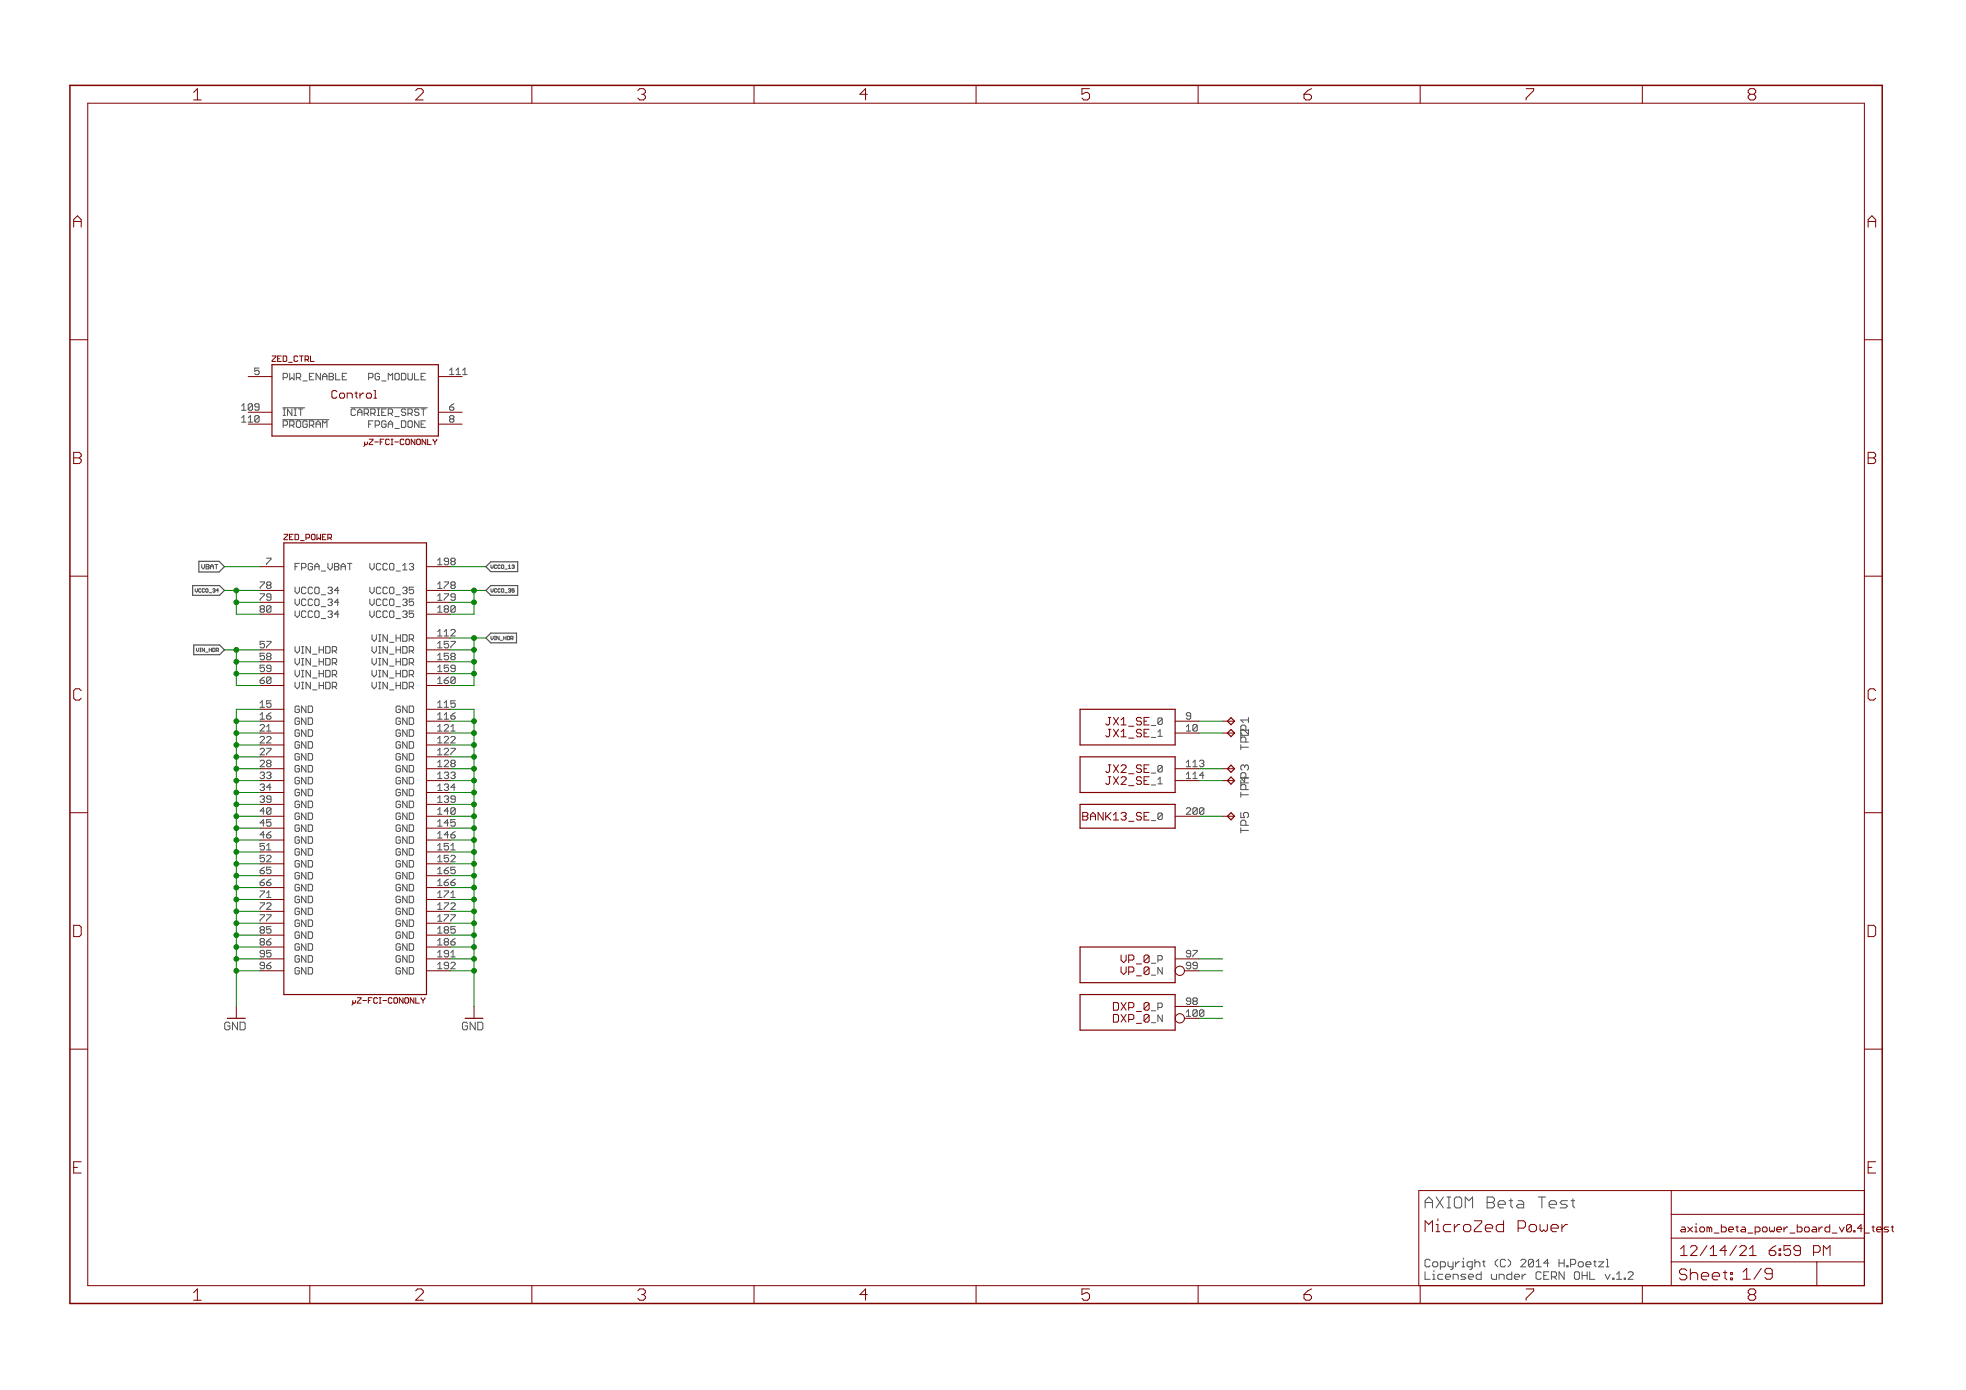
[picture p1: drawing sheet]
<svg xmlns="http://www.w3.org/2000/svg" width="420mm" height="297mm" viewBox="0 0 420 297" stroke-linecap="round" stroke-linejoin="round" font-family="sans-serif">
<path d="M73.2 79.8h.9M79.5 79.8h-.7v1.4M60.5 87.1h4.6M60.5 89.7h9.8M73.2 81.2h.9M75 87.1h16.3M75.3 87.4l-.3 .2v1l.3 .2M78.8 80.7h.7M78.8 90.6h.4M79.7 89.9h-.9v1.4M74.3 120.4h.9M348.2 271.8h.5l.3 .2v.3l-1.1 1.1h1.1" fill="none" stroke="#505050" stroke-width=".21"/>
<path d="M42.5 120h4.3l1.2 1.1-1.2 1.1h-4.3zM41.2 125.1h5.7l1.1 1.1-1.1 1h-5.7zM41.4 137.8h5.5l1.1 1.1-1.1 1h-5.5zM103.8 126.2l1.1-1.1h5.7v2.1h-5.7zM103.8 121.1l1.1-1h5.7v2.1h-5.7zM104.9 135.3h5.5v2.1h-5.5l-1.1-1.1z" fill="none" stroke="#505050" stroke-width=".25"/>
<path d="M58.1 77.9h35.6v15.3h-35.6zM60.7 116h30.4v96.5h-30.4zM230.8 151.6h20.3v7.6h-20.3zM263.1 153.4l.7 .7-.7 .8-.8-.8zM263.1 155.9l.7 .8-.7 .7-.8-.7zM230.8 161.7h20.3v7.7h-20.3zM230.8 171.9h20.3v5.1h-20.3zM263.1 163.5l.7 .8-.7 .7-.8-.7zM263.1 166.1l.7 .7-.7 .8-.8-.8zM263.1 173.7l.7 .7-.7 .8-.8-.8zM230.8 212.5h20.3v7.6h-20.3zM230.8 202.4h20.3v7.6h-20.3z" fill="none" stroke="#800000" stroke-width=".25"/>
<g fill="none" stroke="#800000" stroke-width=".21">
<path d="M66.2 18.2v3.9M113.7 18.2v3.9M161.1 18.2v3.9M208.6 18.2v3.9M256.1 18.2v3.9M303.5 18.2v3.9M351 18.2v3.9M18.8 22.1h379.6v252.6h-379.6zM14.9 72.6h3.9M398.4 72.6h3.9M53 88.1h5.1M53 80.5h5.1"/>
<path d="M53 90.6h5.1M77.9 94.4v.8l-.2 .2M77.9 94.8l.2 .2M93.7 88.1h5.1M93.7 80.5h5.1M93.7 90.6h5.1M14.9 123.1h3.9M55.6 126.2h5.1M55.6 128.7h5.1M55.6 131.3h5.1M55.6 121.1h5.1M55.6 138.9h5.1"/>
<path d="M91.1 126.2h5.1M91.1 128.7h5.1M91.1 131.3h5.1M91.1 121.1h5.1M91.1 138.9h5.1M91.1 136.3h5.1M398.4 123.1h3.9M55.6 151.6h5.1M55.6 154.1h5.1M55.6 156.7h5.1M55.6 159.2h5.1M55.6 141.4h5.1"/>
<path d="M55.6 144h5.1M55.6 146.5h5.1M91.1 151.6h5.1M91.1 154.1h5.1M91.1 156.7h5.1M91.1 159.2h5.1M91.1 141.4h5.1M91.1 144h5.1M91.1 146.5h5.1M251.1 154.1h5.1M251.1 156.7h5.1M261.3 154.1h2.5"/>
<path d="M261.3 156.7h2.5M14.9 173.7h3.9M55.6 161.7h5.1M55.6 164.3h5.1M55.6 166.8h5.1M55.6 169.4h5.1M55.6 171.9h5.1M55.6 174.4h5.1M55.6 177h5.1M55.6 179.5h5.1M91.1 161.7h5.1M91.1 164.3h5.1"/>
<path d="M91.1 166.8h5.1M91.1 169.4h5.1M91.1 171.9h5.1M91.1 174.4h5.1M91.1 177h5.1M91.1 179.5h5.1M231.4 174.4h.8M232.2 173.6h-.8v1.6h.8M251.1 164.3h5.1M251.1 166.8h5.1M251.1 174.4h5.1M261.3 164.3h2.5"/>
<path d="M261.3 166.8h2.5M261.3 174.4h2.5M398.4 173.7h3.9M55.6 182.1h5.1M55.6 184.6h5.1M55.6 187.1h5.1M55.6 189.7h5.1M55.6 192.2h5.1M55.6 194.8h5.1M55.6 197.3h5.1M55.6 199.8h5.1M91.1 182.1h5.1"/>
<path d="M91.1 184.6h5.1M91.1 187.1h5.1M91.1 189.7h5.1M91.1 192.2h5.1M91.1 194.8h5.1M91.1 197.3h5.1M91.1 199.8h5.1M50.5 215.1v2.5M55.6 202.4h5.1M55.6 204.9h5.1M55.6 207.5h5.1M75.4 213.8v.8l-.2 .2"/>
<path d="M75.4 214.2l.2 .2M91.1 202.4h5.1M91.1 204.9h5.1M91.1 207.5h5.1M101.3 215.1v2.5M251.1 204.9h5.1M251.1 215.1h5.1M14.9 224.2h3.9M398.4 224.2h3.9M357.2 254.4v20.3M357.2 259.5h41.2M398.4 254.4h-95.2v20.3"/>
<path d="M66.2 274.7v3.9M113.7 274.7v3.9M161.1 274.7v3.9M208.6 274.7v3.9M256.1 274.7v3.9M303.5 274.7v3.9M351 274.7v3.9M357.2 269.7h41.2M357.2 264.6h41.2M388.3 269.7v5"/>
<circle cx="252.1" cy="207.5" r=".99"/>
<circle cx="252.1" cy="217.6" r=".99"/>
</g>
<path d="M14.9 18.2h387.4v260.4h-387.4z" fill="none" stroke="#800000" stroke-width=".32"/>
<g fill="none" stroke="#008000" stroke-width=".21">
<path d="M48 126.2h7.6M48 138.9h7.6M48 121.1h7.6M50.5 126.2v5.1h5.1M50.5 128.7h5.1M50.5 138.9v7.6h5.1M96.2 128.7h5.1M96.2 126.2h7.6M96.2 136.3h7.6M96.2 138.9h5.1M96.2 121.1h7.6M101.3 126.2v5.1h-5.1"/>
<path d="M101.3 136.3v10.2h-5.1M50.5 141.4h5.1M50.5 144h5.1M50.5 154.1h5.1M50.5 156.7h5.1M50.5 159.2h5.1M55.6 151.6h-5.1v63.5M96.2 151.6h5.1v63.5M96.2 141.4h5.1M96.2 144h5.1M96.2 154.1h5.1M96.2 156.7h5.1"/>
<path d="M96.2 159.2h5.1M256.2 154.1h5.1M256.2 156.7h5.1M50.5 161.7h5.1M50.5 164.3h5.1M50.5 166.8h5.1M50.5 169.4h5.1M50.5 171.9h5.1M50.5 174.4h5.1M50.5 177h5.1M50.5 179.5h5.1M96.2 161.7h5.1"/>
<path d="M96.2 164.3h5.1M96.2 166.8h5.1M96.2 169.4h5.1M96.2 171.9h5.1M96.2 174.4h5.1M96.2 177h5.1M96.2 179.5h5.1M256.2 164.3h5.1M256.2 166.8h5.1M256.2 174.4h5.1M50.5 182.1h5.1M50.5 184.6h5.1"/>
<path d="M50.5 187.1h5.1M50.5 189.7h5.1M50.5 192.2h5.1M50.5 194.8h5.1M50.5 197.3h5.1M50.5 199.8h5.1M96.2 182.1h5.1M96.2 184.6h5.1M96.2 187.1h5.1M96.2 189.7h5.1M96.2 192.2h5.1M96.2 194.8h5.1"/>
<path d="M96.2 197.3h5.1M96.2 199.8h5.1M50.5 202.4h5.1M50.5 204.9h5.1M50.5 207.5h5.1M96.2 202.4h5.1M96.2 204.9h5.1M96.2 207.5h5.1M256.2 204.9h5.1M256.2 207.5h5.1M256.2 215.1h5.1M256.2 217.6h5.1"/>
</g>
<g fill="#008000" stroke="#008000" stroke-width=".21">
<circle cx="101.3" cy="128.7" r=".51"/>
<circle cx="101.3" cy="126.2" r=".51"/>
<circle cx="50.5" cy="128.7" r=".51"/>
<circle cx="50.5" cy="126.2" r=".51"/>
<circle cx="101.3" cy="138.9" r=".51"/>
<circle cx="101.3" cy="141.4" r=".51"/>
<circle cx="101.3" cy="144" r=".51"/>
<circle cx="101.3" cy="136.3" r=".51"/>
<circle cx="50.5" cy="144" r=".51"/>
<circle cx="50.5" cy="141.4" r=".51"/>
<circle cx="50.5" cy="138.9" r=".51"/>
<circle cx="50.5" cy="154.1" r=".51"/>
<circle cx="50.5" cy="156.7" r=".51"/>
<circle cx="50.5" cy="159.2" r=".51"/>
<circle cx="50.5" cy="161.7" r=".51"/>
<circle cx="50.5" cy="164.3" r=".51"/>
<circle cx="50.5" cy="166.8" r=".51"/>
<circle cx="50.5" cy="169.4" r=".51"/>
<circle cx="50.5" cy="171.9" r=".51"/>
<circle cx="50.5" cy="174.4" r=".51"/>
<circle cx="50.5" cy="177" r=".51"/>
<circle cx="50.5" cy="179.5" r=".51"/>
<circle cx="50.5" cy="182.1" r=".51"/>
<circle cx="50.5" cy="184.6" r=".51"/>
<circle cx="50.5" cy="187.1" r=".51"/>
<circle cx="50.5" cy="189.7" r=".51"/>
<circle cx="50.5" cy="192.2" r=".51"/>
<circle cx="50.5" cy="194.8" r=".51"/>
<circle cx="50.5" cy="197.3" r=".51"/>
<circle cx="50.5" cy="199.8" r=".51"/>
<circle cx="50.5" cy="202.4" r=".51"/>
<circle cx="50.5" cy="204.9" r=".51"/>
<circle cx="50.5" cy="207.5" r=".51"/>
<circle cx="101.3" cy="154.1" r=".51"/>
<circle cx="101.3" cy="156.7" r=".51"/>
<circle cx="101.3" cy="159.2" r=".51"/>
<circle cx="101.3" cy="161.7" r=".51"/>
<circle cx="101.3" cy="164.3" r=".51"/>
<circle cx="101.3" cy="166.8" r=".51"/>
<circle cx="101.3" cy="169.4" r=".51"/>
<circle cx="101.3" cy="171.9" r=".51"/>
<circle cx="101.3" cy="174.4" r=".51"/>
<circle cx="101.3" cy="177" r=".51"/>
<circle cx="101.3" cy="179.5" r=".51"/>
<circle cx="101.3" cy="182.1" r=".51"/>
<circle cx="101.3" cy="184.6" r=".51"/>
<circle cx="101.3" cy="187.1" r=".51"/>
<circle cx="101.3" cy="189.7" r=".51"/>
<circle cx="101.3" cy="192.2" r=".51"/>
<circle cx="101.3" cy="194.8" r=".51"/>
<circle cx="101.3" cy="197.3" r=".51"/>
<circle cx="101.3" cy="199.8" r=".51"/>
<circle cx="101.3" cy="202.4" r=".51"/>
<circle cx="101.3" cy="204.9" r=".51"/>
<circle cx="101.3" cy="207.5" r=".51"/>
</g>
<g font-size="3.7" fill="#800000">
<text x="41.3" y="21.4">1</text>
<text x="88.7" y="21.4">2</text>
<text x="136.2" y="21.4">3</text>
<text x="183.7" y="21.4">4</text>
<text x="231.1" y="21.4">5</text>
<text x="278.6" y="21.4">6</text>
<text x="326" y="21.4">7</text>
<text x="373.5" y="21.4">8</text>
<text x="15.6" y="48.6">A</text>
<text x="399.1" y="48.6">A</text>
<text x="15.6" y="99.2">B</text>
<text x="399.1" y="99.2">B</text>
<text x="15.6" y="149.7">C</text>
<text x="399.1" y="149.7">C</text>
<text x="15.6" y="200.2">D</text>
<text x="399.1" y="200.2">D</text>
<text x="15.6" y="250.8">E</text>
<text x="399.1" y="250.8">E</text>
<text x="41.3" y="277.9">1</text>
<text x="88.7" y="277.9">2</text>
<text x="136.2" y="277.9">3</text>
<text x="183.7" y="277.9">4</text>
<text x="231.1" y="277.9">5</text>
<text x="278.6" y="277.9">6</text>
<text x="326" y="277.9">7</text>
<text x="373.5" y="277.9">8</text>
</g>
<text font-size="3.6" fill="#505050" x="304.4" y="258.2">AXIOM Beta Test</text>
<g font-size="3.6" fill="#800000">
<text x="304.4" y="263.3">MicroZed Power</text>
<text x="358.7" y="273.6">Sheet: 1/9</text>
</g>
<g font-size="3.2" fill="#800000">
<text x="359" y="268.4">12/14/21</text>
<text x="376.5" y="268.4">6:59 PM</text>
</g>
<g font-size="2.5" fill="#800000">
<text x="70.5" y="85.2">Control</text>
<text x="236.9" y="155">JX1_SE</text>
<text x="236.9" y="157.5">JX1_SE</text>
<text x="236.9" y="165.2">JX2_SE</text>
<text x="236.9" y="167.7">JX2_SE</text>
<text x="232.4" y="175.3">BANK13_SE</text>
<text x="239.9" y="205.8">VP_0</text>
<text x="239.9" y="208.3">VP_0</text>
<text x="238.4" y="216">DXP_0</text>
<text x="47.9" y="220.1">GND</text>
<text x="98.6" y="220.1">GND</text>
<text x="238.4" y="218.5">DXP_0</text>
</g>
<g font-size="2.5" fill="#505050">
<text x="266.8" y="159.9" transform="rotate(-90 266.8 159.9)">TPT2P1</text>
<text x="266.8" y="170.1" transform="rotate(-90 266.8 170.1)">TPT4P3</text>
<text x="266.8" y="177.7" transform="rotate(-90 266.8 177.7)">TP5</text>
<text x="304.4" y="270.8">Copyright (C) 2014 H.Poetzl</text>
<text x="304.4" y="273.5">Licensed under CERN OHL v.1.2</text>
</g>
<g font-size="2.3" fill="#800000">
<text x="359" y="263.3">axiom_beta_power_board_v0.4_</text>
<text x="398.7" y="263.3">tes</text>
<text x="402.9" y="263.3">t</text>
</g>
<g font-size="2.1" fill="#505050">
<text x="54.4" y="80.1">5</text>
<text x="60.3" y="81.2">PWR_ENABLE</text>
<text x="79.6" y="81.2">PG_MODULE</text>
<text x="95.9" y="80.1">111</text>
<text x="51.8" y="87.7">109</text>
<text x="60.3" y="88.8">INIT</text>
<text x="75.7" y="88.8">CARRIER_SRST</text>
<text x="95.9" y="87.7">6</text>
<text x="51.8" y="90.3">110</text>
<text x="60.3" y="91.4">PROGRAM</text>
<text x="79.6" y="91.4">FPGA_DONE</text>
<text x="95.9" y="90.3">8</text>
<text x="55.6" y="125.8">78</text>
<text x="56.9" y="120.7">7</text>
<text x="62.9" y="121.9">FPGA_VBAT</text>
<text x="79.7" y="121.9">VCCO_13</text>
<text x="93.4" y="125.8">178</text>
<text x="93.4" y="120.7">198</text>
<text x="55.6" y="130.9">80</text>
<text x="55.6" y="128.4">79</text>
<text x="62.9" y="129.5">VCCO_34</text>
<text x="62.9" y="126.9">VCCO_34</text>
<text x="79.7" y="126.9">VCCO_35</text>
<text x="79.7" y="129.5">VCCO_35</text>
<text x="93.4" y="128.4">179</text>
<text x="93.4" y="130.9">180</text>
<text x="62.9" y="132">VCCO_34</text>
<text x="79.7" y="132">VCCO_35</text>
<text x="79.7" y="137.1">VIN_HDR</text>
<text x="93.4" y="136">112</text>
<text x="55.6" y="143.6">59</text>
<text x="55.6" y="141.1">58</text>
<text x="55.6" y="138.5">57</text>
<text x="62.9" y="142.2">VIN_HDR</text>
<text x="62.9" y="139.6">VIN_HDR</text>
<text x="79.7" y="139.6">VIN_HDR</text>
<text x="79.7" y="142.2">VIN_HDR</text>
<text x="93.4" y="138.5">157</text>
<text x="93.4" y="141.1">158</text>
<text x="93.4" y="143.6">159</text>
<text x="55.6" y="146.1">60</text>
<text x="62.9" y="147.3">VIN_HDR</text>
<text x="62.9" y="144.7">VIN_HDR</text>
<text x="79.7" y="144.7">VIN_HDR</text>
<text x="79.7" y="147.3">VIN_HDR</text>
<text x="93.4" y="146.1">160</text>
<text x="55.6" y="151.2">15</text>
<text x="55.6" y="153.8">16</text>
<text x="62.9" y="152.3">GND</text>
<text x="62.9" y="154.9">GND</text>
<text x="84.8" y="152.3">GND</text>
<text x="84.8" y="154.9">GND</text>
<text x="93.4" y="151.2">115</text>
<text x="93.4" y="153.8">116</text>
<text x="246.1" y="154.9">_0</text>
<text x="253.4" y="153.8">9</text>
<text x="55.6" y="156.3">21</text>
<text x="55.6" y="158.8">22</text>
<text x="55.6" y="161.4">27</text>
<text x="62.9" y="157.4">GND</text>
<text x="62.9" y="160">GND</text>
<text x="84.8" y="157.4">GND</text>
<text x="84.8" y="160">GND</text>
<text x="93.4" y="156.3">121</text>
<text x="93.4" y="158.8">122</text>
<text x="93.4" y="161.4">127</text>
<text x="246.1" y="157.4">_1</text>
<text x="253.4" y="156.3">10</text>
<text x="55.6" y="163.9">28</text>
<text x="55.6" y="166.5">33</text>
<text x="62.9" y="162.5">GND</text>
<text x="62.9" y="165">GND</text>
<text x="62.9" y="167.6">GND</text>
<text x="84.8" y="162.5">GND</text>
<text x="84.8" y="165">GND</text>
<text x="84.8" y="167.6">GND</text>
<text x="93.4" y="163.9">128</text>
<text x="93.4" y="166.5">133</text>
<text x="246.1" y="165">_0</text>
<text x="246.1" y="167.6">_1</text>
<text x="253.4" y="163.9">113</text>
<text x="253.4" y="166.5">114</text>
<text x="55.6" y="169">34</text>
<text x="55.6" y="171.5">39</text>
<text x="62.9" y="170.1">GND</text>
<text x="62.9" y="172.7">GND</text>
<text x="84.8" y="170.1">GND</text>
<text x="84.8" y="172.7">GND</text>
<text x="93.4" y="169">134</text>
<text x="93.4" y="171.5">139</text>
<text x="55.6" y="174.1">40</text>
<text x="55.6" y="176.6">45</text>
<text x="55.6" y="179.2">46</text>
<text x="62.9" y="175.2">GND</text>
<text x="62.9" y="177.7">GND</text>
<text x="84.8" y="175.2">GND</text>
<text x="84.8" y="177.7">GND</text>
<text x="93.4" y="174.1">140</text>
<text x="93.4" y="176.6">145</text>
<text x="93.4" y="179.2">146</text>
<text x="246.1" y="175.2">_0</text>
<text x="253.4" y="174.1">200</text>
<text x="55.6" y="181.7">51</text>
<text x="55.6" y="184.2">52</text>
<text x="62.9" y="180.3">GND</text>
<text x="62.9" y="182.8">GND</text>
<text x="62.9" y="185.4">GND</text>
<text x="84.8" y="180.3">GND</text>
<text x="84.8" y="182.8">GND</text>
<text x="84.8" y="185.4">GND</text>
<text x="93.4" y="181.7">151</text>
<text x="93.4" y="184.2">152</text>
<text x="55.6" y="186.8">65</text>
<text x="55.6" y="189.3">66</text>
<text x="55.6" y="191.9">71</text>
<text x="62.9" y="187.9">GND</text>
<text x="62.9" y="190.4">GND</text>
<text x="84.8" y="187.9">GND</text>
<text x="84.8" y="190.4">GND</text>
<text x="93.4" y="186.8">165</text>
<text x="93.4" y="189.3">166</text>
<text x="93.4" y="191.9">171</text>
<text x="55.6" y="194.4">72</text>
<text x="55.6" y="196.9">77</text>
<text x="62.9" y="193">GND</text>
<text x="62.9" y="195.5">GND</text>
<text x="84.8" y="193">GND</text>
<text x="84.8" y="195.5">GND</text>
<text x="93.4" y="194.4">172</text>
<text x="93.4" y="196.9">177</text>
<text x="55.6" y="199.5">85</text>
<text x="55.6" y="202">86</text>
<text x="62.9" y="198">GND</text>
<text x="62.9" y="200.6">GND</text>
<text x="62.9" y="203.1">GND</text>
<text x="84.8" y="198">GND</text>
<text x="84.8" y="200.6">GND</text>
<text x="84.8" y="203.1">GND</text>
<text x="93.4" y="199.5">185</text>
<text x="93.4" y="202">186</text>
<text x="55.6" y="204.6">95</text>
<text x="55.6" y="207.1">96</text>
<text x="62.9" y="205.7">GND</text>
<text x="62.9" y="208.2">GND</text>
<text x="84.8" y="205.7">GND</text>
<text x="84.8" y="208.2">GND</text>
<text x="93.4" y="204.6">191</text>
<text x="93.4" y="207.1">192</text>
<text x="253.4" y="204.6">97</text>
<text x="253.4" y="214.7">98</text>
</g>
<g font-size="2.1" fill="#800000">
<text x="246.1" y="208.2">_N</text>
<text x="246.1" y="205.7">_P</text>
<text x="253.4" y="207.1">99</text>
<text x="246.1" y="215.8">_P</text>
<text x="246.1" y="218.4">_N</text>
<text x="253.4" y="217.2">100</text>
</g>
<g font-size="1.8" fill="#800000">
<text x="58" y="77.3">ZED_CTRL</text>
<text x="78.5" y="95.1">µZ-FCI-CONONLY</text>
<text x="60.6" y="115.4">ZED_POWER</text>
<text x="75.9" y="214.4">µZ-FCI-CONONLY</text>
</g>
<text font-size="1.4" fill="#505050" x="43.3" y="121.6">VBAT</text>
<g font-size="1.1" fill="#505050">
<text x="104.8" y="121.5">VCCO_13</text>
<text x="41.9" y="126.6">VCCO_34</text>
<text x="104.8" y="126.6">VCCO_35</text>
<text x="104.8" y="136.7">VIN_HDR</text>
<text x="41.9" y="139.3">VIN_HDR</text>
</g>
</svg>
